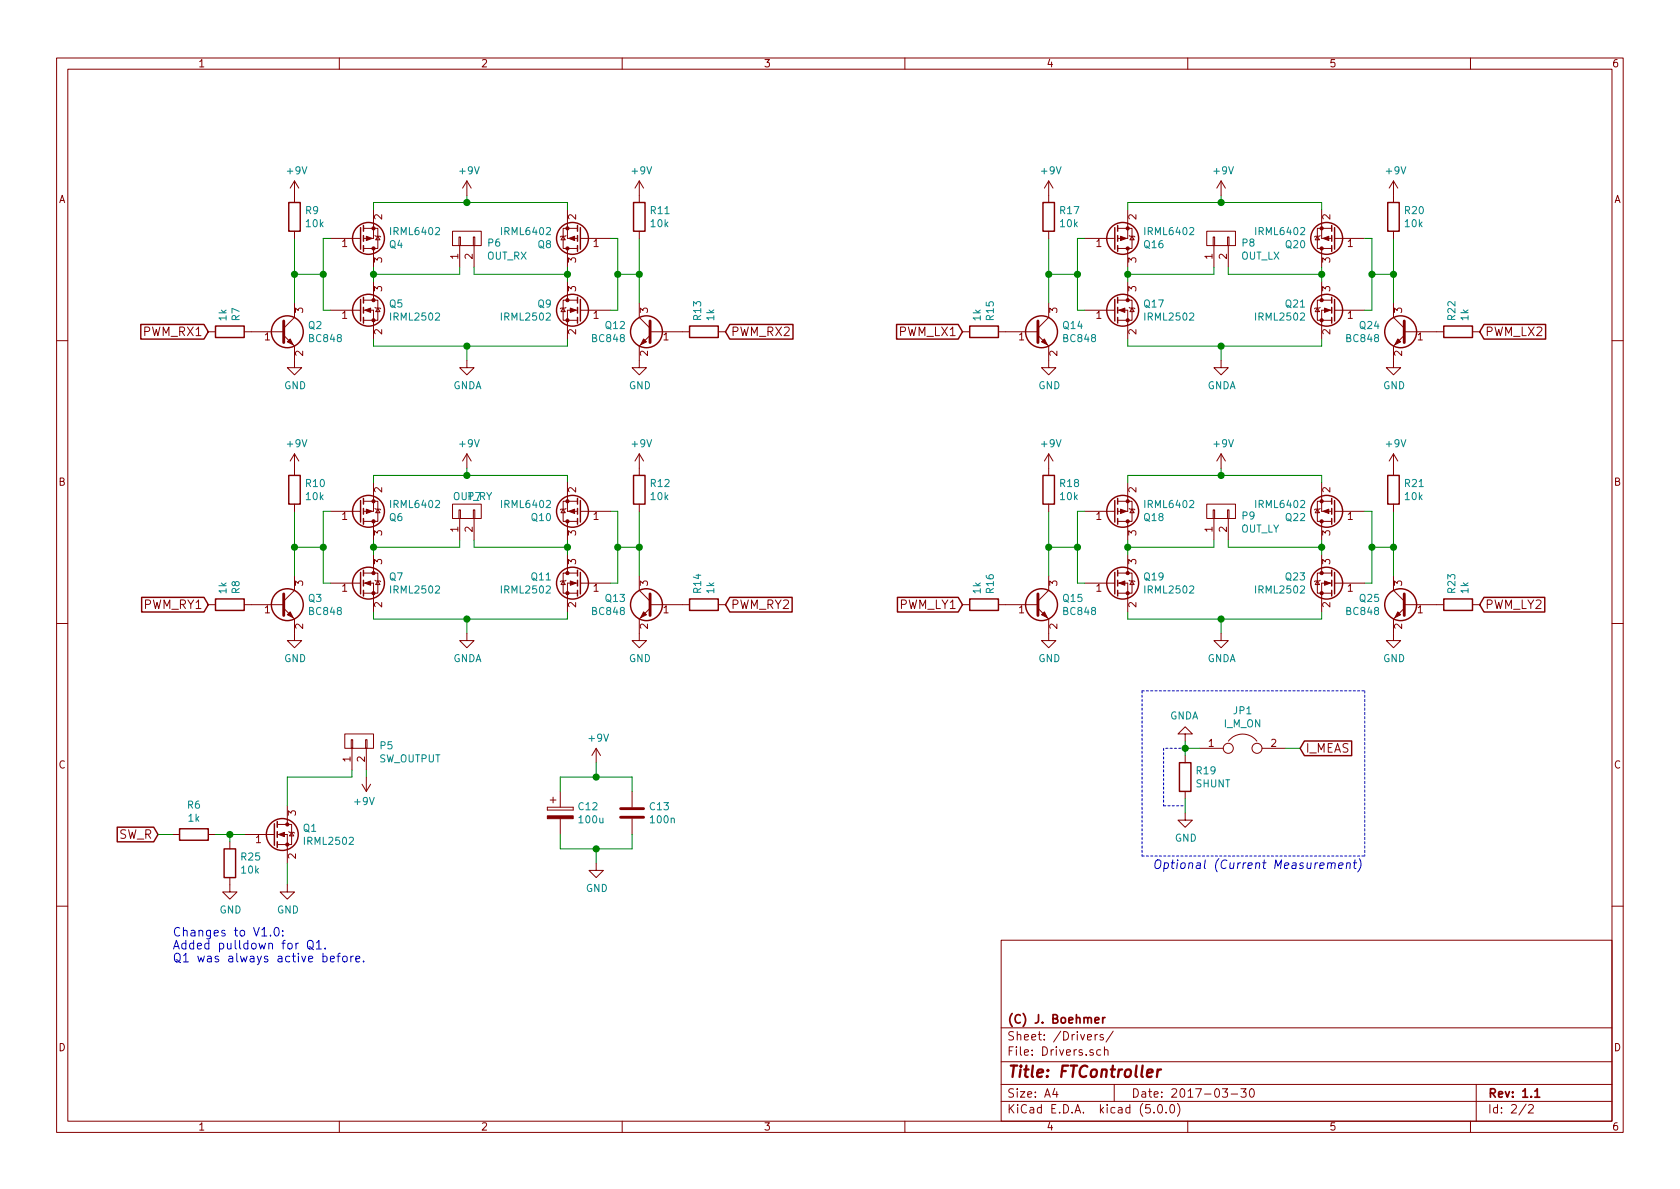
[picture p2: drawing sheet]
<svg xmlns="http://www.w3.org/2000/svg" width="297mm" height="210mm" viewBox="0 0 297 210" stroke-linecap="round" stroke-linejoin="round" font-family="sans-serif">
<g fill="none" stroke="#840000" stroke-width=".18">
<path d="M10 10.3h277v189.9h-277zM12 12.2h273v186.1h-273zM60 10.3v1.9M110 10.3v1.9M160 10.3v1.9M210 10.3v1.9M260 10.3v1.9M52.1 32v3.8M52.1 32l-.8 1.3M52.1 32l.7 1.3M66 37.1v5.1h-1.7M82.5 32v2.5"/>
<path d="M82.5 32l-.7 1.3M82.5 32l.8 1.3M100.3 37.1v5.1h1.8M113 32v3.8M113 32l-.7 1.3M113 32l.8 1.3M185.4 32v3.8M185.4 32l-.7 1.3M185.4 32l.8 1.3M199.4 37.1v5.1h-1.8M215.9 32l-.8 1.3M215.9 32v2.5"/>
<path d="M215.9 32l.8 1.3M233.7 37.1v5.1h1.8M246.4 32v3.8M246.4 32l-.8 1.3M246.4 32l.7 1.3M36.8 58.7h1.3M43.2 58.7h7M50.2 59.3l1.9 1.9v3.8h1.2l-1.2 1.3-1.3-1.3h1.3M52.1 53.6v2.5l-1.9 1.9M52.1 40.9v1.3M58.4 54.9h5.1M58.4 42.2h5.1"/>
<path d="M63.6 54.9h.2M63.6 42.2h.2M64.3 40.4h2.5v3.5h-.8M64.3 54.9h1.7v5M64.3 53.1h1.7M64.3 43.9h1.7M66 53.1h.8v3.5h-2.5M66 43.9v3.3M66 49.8v3.3M66.3 54.4l.1 .1h.8l.1 .1M66.3 41.7l.1 .1h.8l.1 .1M66.8 54.5l.4 .6h-.8z"/>
<path d="M66.8 41.8l.4 .6h-.8zM80 40.9h5.1v2.5h-5.1zM81.2 41.9h.2v1.5h-.2zM81.3 43.4v3.8M83.7 41.9h.2v1.5h-.2zM83.8 43.4v3.8M99.6 41.8l.3 .6h-.7zM99.6 54.5l.3 .6h-.7zM100.1 41.7l-.2 .1h-.7l-.1 .1M100.1 54.4l-.2 .1h-.7l-.1 .1M100.3 53.1h-.7v3.5h2.5M100.3 53.1h1.8"/>
<path d="M100.3 43.9h1.8M100.3 43.9v3.3M100.3 49.8v3.3M102.1 40.4h-2.5v3.5h.7M102.1 54.9h-1.8v5M102.6 54.9h.2M102.6 42.2h.2M102.9 54.9h5M102.9 42.2h5M113 53.6v2.5l1.9 1.9M113 40.9v1.3M114.9 59.3l-1.9 1.9v3.8h1.3l-1.3 1.3-1.2-1.3h1.2"/>
<path d="M114.9 58.7h7M127 58.7h1.3M170.2 58.7h1.2M176.5 58.7h7M183.5 59.3l1.9 1.9v3.8h1.3l-1.3 1.3-1.3-1.3h1.3M185.4 53.6v2.5l-1.9 1.9M185.4 40.9v1.3M191.8 54.9h5M191.8 42.2h5M196.9 54.9h.2M196.9 42.2h.2M197.6 40.4h2.6v3.5h-.8"/>
<path d="M197.6 54.9h1.8v5M197.6 53.1h1.8M197.6 43.9h1.8M199.4 53.1h.8v3.5h-2.6M199.4 43.9v3.3M199.4 49.8v3.3M199.6 54.4l.2 .1h.7l.2 .1M199.6 41.7l.2 .1h.7l.2 .1M200.2 54.5l.3 .6h-.7zM200.2 41.8l.3 .6h-.7zM213.4 40.9h5v2.5h-5zM214.5 41.9h.3v1.5h-.3z"/>
<path d="M214.6 43.4v3.8M217 41.9h.3v1.5h-.3zM217.2 43.4v3.8M232.9 41.8l.4 .6h-.8zM232.9 54.5l.4 .6h-.8zM233.4 41.7l-.1 .1h-.8l-.1 .1M233.4 54.4l-.1 .1h-.8l-.1 .1M233.7 53.1h-.8v3.5h2.6M233.7 53.1h1.8M233.7 43.9h1.8M233.7 43.9v3.3M233.7 49.8v3.3"/>
<path d="M235.5 40.4h-2.6v3.5h.8M235.5 54.9h-1.8v5M236 54.9h.2M236 42.2h.2M236.2 54.9h5.1M236.2 42.2h5.1M246.4 53.6v2.5l1.9 1.9M246.4 40.9v1.3M248.3 59.3l-1.9 1.9v3.8h1.2l-1.2 1.3-1.3-1.3h1.3M248.3 58.7h7M260.3 58.7h1.3M10 60.2h2"/>
<path d="M82.5 63.7v1.3h1.3l-1.3 1.3-1.2-1.3h1.2M215.9 63.7v1.3h1.3l-1.3 1.3-1.3-1.3h1.3M285 60.2h2M52.1 80.3v3.8M52.1 89.1v1.3M52.1 80.3l-.8 1.2M52.1 80.3l.7 1.2M58.4 90.4h5.1M63.6 90.4h.2M64.3 88.6h2.5v3.6h-.8M64.3 92.2h1.7M66 85.3v5.1h-1.7"/>
<path d="M66 92.2v3.3M66 98v3.3M66.3 89.9l.1 .1h.8l.1 .2M66.8 90l.4 .7h-.8zM80 89.1h5.1v2.6h-5.1zM81.2 90.2h.2v1.5h-.2zM81.3 91.7v3.8M82.5 80.3l-.7 1.2M82.5 80.3v2.5M82.5 80.3l.8 1.2M83.7 90.2h.2v1.5h-.2zM83.8 91.7v3.8"/>
<path d="M99.6 90l.3 .7h-.7zM100.1 89.9l-.2 .1h-.7l-.1 .2M100.3 85.3v5.1h1.8M100.3 92.2v3.3M100.3 98v3.3M100.3 92.2h1.8M102.1 88.6h-2.5v3.6h.7M102.6 90.4h.2M102.9 90.4h5M113 80.3v3.8M113 89.1v1.3M113 80.3l-.7 1.2"/>
<path d="M113 80.3l.8 1.2M185.4 80.3v3.8M185.4 89.1v1.3M185.4 80.3l-.7 1.2M185.4 80.3l.8 1.2M191.8 90.4h5M196.9 90.4h.2M197.6 88.6h2.6v3.6h-.8M197.6 92.2h1.8M199.4 85.3v5.1h-1.8M199.4 92.2v3.3M199.4 98v3.3"/>
<path d="M199.6 89.9l.2 .1h.7l.2 .2M200.2 90l.3 .7h-.7zM213.4 89.1h5v2.6h-5zM214.5 90.2h.3v1.5h-.3zM214.6 91.7v3.8M215.9 80.3v2.5M215.9 80.3l-.8 1.2M215.9 80.3l.8 1.2M217 90.2h.3v1.5h-.3zM217.2 91.7v3.8M232.9 90l.4 .7h-.8zM233.4 89.9l-.1 .1h-.8l-.1 .2"/>
<path d="M233.7 85.3v5.1h1.8M233.7 92.2h1.8M233.7 92.2v3.3M233.7 98v3.3M235.5 88.6h-2.6v3.6h.8M236 90.4h.2M236.2 90.4h5.1M246.4 80.3v3.8M246.4 89.1v1.3M246.4 80.3l-.8 1.2M246.4 80.3l.7 1.2M10 110.3h2"/>
<path d="M36.8 106.9h1.3M43.2 106.9h7M50.2 107.6l1.9 1.9v3.8h1.2l-1.2 1.2-1.3-1.2h1.3M52.1 101.8v2.6l-1.9 1.9M58.4 103.1h5.1M63.6 103.1h.2M64.3 103.1h1.7v5.1M64.3 101.3h1.7M66 101.3h.8v3.6h-2.5M66.3 102.6l.1 .1h.8l.1 .2M66.8 102.7l.4 .7h-.8zM82.5 112v1.3h1.3l-1.3 1.2-1.2-1.2h1.2"/>
<path d="M99.6 102.7l.3 .7h-.7zM100.1 102.6l-.2 .1h-.7l-.1 .2M100.3 101.3h-.7v3.6h2.5M100.3 101.3h1.8M102.1 103.1h-1.8v5.1M102.6 103.1h.2M102.9 103.1h5M113 101.8v2.6l1.9 1.9M114.9 107.6l-1.9 1.9v3.8h1.3l-1.3 1.2-1.2-1.2h1.2M114.9 106.9h7M127 106.9h1.3M170.2 106.9h1.2"/>
<path d="M176.5 106.9h7M183.5 107.6l1.9 1.9v3.8h1.3l-1.3 1.2-1.3-1.2h1.3M185.4 101.8v2.6l-1.9 1.9M191.8 103.1h5M196.9 103.1h.2M197.6 103.1h1.8v5.1M197.6 101.3h1.8M199.4 101.3h.8v3.6h-2.6M199.6 102.6l.2 .1h.7l.2 .2M200.2 102.7l.3 .7h-.7zM215.9 112v1.3h1.3l-1.3 1.2-1.3-1.2h1.3M232.9 102.7l.4 .7h-.8z"/>
<path d="M233.4 102.6l-.1 .1h-.8l-.1 .2M233.7 101.3h-.8v3.6h2.6M233.7 101.3h1.8M235.5 103.1h-1.8v5.1M236 103.1h.2M236.2 103.1h5.1M246.4 101.8v2.6l1.9 1.9M248.3 107.6l-1.9 1.9v3.8h1.2l-1.2 1.2-1.3-1.2h1.3M248.3 106.9h7M260.3 106.9h1.3M285 110.3h2M61 129.8h5v2.5h-5z"/>
<path d="M62.1 130.8h.3v1.5h-.3zM62.2 132.3v3.8M64 138.7l.8 1.2M64.6 130.8h.3v1.5h-.3zM64.8 132.3v3.8M64.8 137.4v2.5M65.5 138.7l-.7 1.2M99.1 139.9v2.8M105.4 132.3l-.8 1.3M105.4 132.3v2.6M105.4 132.3l.8 1.3M111.8 139.9v2.8"/>
<path d="M209.5 129.8h1.3l-1.3-1.3-1.2 1.3h1.2v1.3M209.5 133.6v1.3M209.5 139.9v1.3M212.1 132.3h4.2M217.2 131.1a3.2 3.2 0 0 1 5 0M223.1 132.3h4.2M30.5 147.6h1.2M36.8 147.6h1.3M40.6 155.2v2.5h1.3l-1.3 1.3-1.2-1.3h1.2M40.6 148.8v1.3M43.2 147.6h5.1M48.3 147.6h.2"/>
<path d="M49 147.6h1.8v5M49 145.8h1.8M50.8 145.8h.8v3.5h-2.6M50.8 156.5v1.2h1.3l-1.3 1.3-1.3-1.3h1.3M50.8 142.5v3.3M51.1 147.1l.1 .1h.7l.2 .1M51.6 147.2l.3 .6h-.7zM96.8 142.7v.6zM96.8 143.3h4.5zM96.8 142.7h4.5zM97.3 141.5h1M97.8 141v1"/>
<path d="M99.1 144.8v2.8M101.3 142.7v.6zM105.4 152.6v1.3h1.3l-1.3 1.3-1.3-1.3h1.3M111.8 144.8v2.8M209.5 143.8v1.2h1.3l-1.3 1.3-1.2-1.3h1.2M10 160.2h2M177 166.3h108v32h-108zM285 160.2h2M60 198.3v1.9M110 198.3v1.9M160 198.3v1.9M177 194.8h108"/>
<path d="M177 191.8h108M177 187.8h108M177 181.8h108M186.5 192.5l-.4 1h1M186.8 193v1M193.6 182.9v1M194.1 182.9l-.5 .3M194.6 185.7l-.4-.1-.3 .3 .1 .6 .2 .1 .4-.1M195 183l-.3-.1-.2 .2 .1 .3 .4 .1v.3h-.5M195.3 185.7a.37 .37 0 0 1 .6 .1v.8M195.3 185.1v1.5M196.8 182.3l-1.2 2"/>
<path d="M197 191.8v3M204 196.7v.1M204.8 195.5l.4-.2a.94 .94 0 0 1 0 1.5 .79 .79 0 0 1-.4-1.3zM206.2 196.7v.1M207 195.4l.3-.1a.94 .94 0 0 1 0 1.5 .82 .82 0 0 1-.3-1.4zM208.2 195.1a1.71 1.71 0 0 1 0 2.3M210 198.3v1.9M216.1 192.5h.9l-.4 .6 .4 .1v.7l-.2 .1-.7-.1M217.7 193.5h1.1M219.4 192.5h.9l-.5 .6 .5 .1v.7l-.3 .1-.6-.1M221.1 192.6l.2-.1a.8 .8 0 0 1 .5 .8 .8 .8 0 0 1-.5 .7 1 1 0 0 1-.2-1.4zM260 198.3v1.9"/>
<path d="M261 191.8v6.5M269.8 195.2l-1.2 2M270.3 195.5l.2-.2h.3l.3 .5-.9 1h.9"/>
<circle cx="217.2" cy="132.3" r=".89"/>
<circle cx="222.2" cy="132.3" r=".89"/>
</g>
<path d="M195 179.9v1M195.4 179.9l-.4 .2v.1M193.6 180.4l.7-.1-.1-.3-.4-.1-.2 .2 .1 .7h.5M271.4 193l.4-.5v1.5M271.4 194h.8" fill="none" stroke="#840000" stroke-width=".3"/>
<path d="M202.8 189.8l1-.2-.1-.4h-.7l-.2 1 .2 .2 .6-.1M204.7 189.1l-.2 1.3M205.3 189.1a.54 .54 0 0 0-.6 .4" fill="none" stroke="#840000" stroke-width=".41"/>
<g fill="none" stroke="#840000" stroke-width=".25">
<path d="M51.1 35.8h2v5.1h-2zM64.3 39.9v1M102.1 39.9v1M112 35.8h2v5.1h-2zM184.4 35.8h2v5.1h-2zM197.6 39.9v1M235.5 39.9v1M245.4 35.8h2v5.1h-2zM24.9 57.4h11.2l.7 1.3-.7 1.3h-11.2zM38.1 57.7h5.1v2h-5.1zM63.8 53v3.8M63.8 40.3v3.8"/>
<path d="M64.3 41.7v1M64.3 43.4v1M64.3 52.6v1M64.3 54.4v1M64.3 56.1v1M102.1 41.7v1M102.1 43.4v1M102.1 52.6v1M102.1 54.4v1M102.1 56.1v1M102.6 40.3v3.8M102.6 53v3.8"/>
<path d="M121.9 57.7h5.1v2h-5.1zM129 57.4h11.2v2.6h-11.2l-.7-1.3zM158.5 57.4h10.9l.8 1.3-.8 1.3h-10.9zM171.4 57.7h5.1v2h-5.1zM197.1 53v3.8M197.1 40.3v3.8M197.6 41.7v1M197.6 43.4v1M197.6 52.6v1M197.6 54.4v1M197.6 56.1v1M235.5 41.7v1"/>
<path d="M235.5 43.4v1M235.5 52.6v1M235.5 54.4v1M235.5 56.1v1M236 40.3v3.8M236 53v3.8M255.3 57.7h5v2h-5zM262.4 57.4h10.9v2.6h-10.9l-.8-1.3zM51.1 84.1h2v5h-2zM63.8 88.5v3.8M64.3 88.1v1M64.3 89.9v1"/>
<path d="M64.3 91.7v1M102.1 88.1v1M102.1 89.9v1M102.1 91.7v1M102.6 88.5v3.8M112 84.1h2v5h-2zM184.4 84.1h2v5h-2zM197.1 88.5v3.8M197.6 88.1v1M197.6 89.9v1M197.6 91.7v1M235.5 88.1v1"/>
<path d="M235.5 89.9v1M235.5 91.7v1M236 88.5v3.8M245.4 84.1h2v5h-2zM25 105.6h11.1l.7 1.3-.7 1.3h-11.1zM38.1 105.9h5.1v2h-5.1zM63.8 101.2v3.8M64.3 100.8v1M64.3 102.6v1M64.3 104.4v1M102.1 100.8v1M102.1 102.6v1"/>
<path d="M102.1 104.4v1M102.6 101.2v3.8M121.9 105.9h5.1v2h-5.1zM129 105.6h11.1v2.6h-11.1l-.7-1.3zM158.7 105.6h10.7l.8 1.3-.8 1.3h-10.7zM171.4 105.9h5.1v2h-5.1zM197.1 101.2v3.8M197.6 100.8v1M197.6 102.6v1M197.6 104.4v1M235.5 100.8v1M235.5 102.6v1"/>
<path d="M235.5 104.4v1M236 101.2v3.8M255.3 105.9h5v2h-5zM262.4 105.6h10.7v2.6h-10.7l-.8-1.3zM208.5 134.9h2.1v5h-2.1zM230.6 131h8.4v2.6h-8.4l-.7-1.3zM20.7 146.3h6.5l.7 1.3-.7 1.3h-6.5zM31.7 146.6h5.1v2h-5.1zM39.6 150.1h2.1v5.1h-2.1zM48.5 145.7v3.8M49 145.3v1M49 147.1v1"/>
<path d="M49 148.8v1.1"/>
<circle cx="50.8" cy="58.7" r="2.82"/>
<circle cx="65.2" cy="54.9" r="2.82"/>
<circle cx="65.2" cy="42.2" r="2.82"/>
<circle cx="101.2" cy="42.2" r="2.82"/>
<circle cx="101.2" cy="54.9" r="2.82"/>
<circle cx="114.3" cy="58.7" r="2.82"/>
<circle cx="184.1" cy="58.7" r="2.82"/>
<circle cx="198.5" cy="54.9" r="2.82"/>
<circle cx="198.5" cy="42.2" r="2.82"/>
<circle cx="234.6" cy="42.2" r="2.82"/>
<circle cx="234.6" cy="54.9" r="2.82"/>
<circle cx="247.6" cy="58.7" r="2.82"/>
<circle cx="65.2" cy="90.4" r="2.82"/>
<circle cx="101.2" cy="90.4" r="2.82"/>
<circle cx="198.5" cy="90.4" r="2.82"/>
<circle cx="234.6" cy="90.4" r="2.82"/>
<circle cx="50.8" cy="106.9" r="2.82"/>
<circle cx="65.2" cy="103.1" r="2.82"/>
<circle cx="101.2" cy="103.1" r="2.82"/>
<circle cx="114.3" cy="106.9" r="2.82"/>
<circle cx="184.1" cy="106.9" r="2.82"/>
<circle cx="198.5" cy="103.1" r="2.82"/>
<circle cx="234.6" cy="103.1" r="2.82"/>
<circle cx="247.6" cy="106.9" r="2.82"/>
<circle cx="49.9" cy="147.6" r="2.82"/>
</g>
<g fill="#840000" stroke="#840000" stroke-width=".18">
<path d="M64.5 54.9l1-.4v.7z"/>
<path d="M64.8 41.8l1 .4-1 .3z"/>
<path d="M100.6 42.2l1-.4v.7z"/>
<path d="M100.8 54.5l1.1 .4-1.1 .3z"/>
<path d="M113.8 59.9l.5 .5-1 .6z"/>
<path d="M51.3 59.9l.5 1.1-1-.6z"/>
<path d="M64.5 103.1l1-.4v.8z"/>
<path d="M64.8 90l1 .4-1 .4z"/>
<path d="M100.8 102.7l1.1 .4-1.1 .4z"/>
<path d="M113.8 108.2l.5 .5-1 .5z"/>
<path d="M50.8 108.7l.5-.5 .5 1z"/>
<path d="M197.9 54.9l1-.4v.7z"/>
<path d="M198.1 41.8l1 .4-1 .3z"/>
<path d="M233.9 42.2l1-.4v.7z"/>
<path d="M234.2 54.5l1 .4-1 .3z"/>
<path d="M247.1 59.9l.5 .5-1 .6z"/>
<path d="M184.7 59.9l.5 1.1-1.1-.6z"/>
<path d="M197.9 103.1l1-.4v.8z"/>
<path d="M198.1 90l1 .4-1 .4z"/>
<path d="M233.9 90.4l1-.4v.8z"/>
<path d="M234.2 102.7l1 .4-1 .4z"/>
<path d="M247.1 108.2l.5 .5-1 .5z"/>
<path d="M184.1 108.7l.6-.5 .5 1z"/>
<path d="M49.3 147.6l1-.4v.7z"/>
<path d="M100.6 90.4l1-.4v.8z"/>
<path d="M96.8 144.3h4.5v.5h-4.5z"/>
<circle cx="66" cy="56.6" r=".28"/>
<circle cx="66" cy="53.1" r=".28"/>
<circle cx="66" cy="40.4" r=".28"/>
<circle cx="66" cy="43.9" r=".28"/>
<circle cx="100.3" cy="40.4" r=".28"/>
<circle cx="100.3" cy="43.9" r=".28"/>
<circle cx="100.3" cy="56.6" r=".28"/>
<circle cx="100.3" cy="53.1" r=".28"/>
<circle cx="66" cy="104.9" r=".28"/>
<circle cx="66" cy="101.3" r=".28"/>
<circle cx="66" cy="88.6" r=".28"/>
<circle cx="66" cy="92.2" r=".28"/>
<circle cx="100.3" cy="104.9" r=".28"/>
<circle cx="100.3" cy="101.3" r=".28"/>
<circle cx="199.4" cy="56.6" r=".28"/>
<circle cx="199.4" cy="53.1" r=".28"/>
<circle cx="199.4" cy="40.4" r=".28"/>
<circle cx="199.4" cy="43.9" r=".28"/>
<circle cx="233.7" cy="40.4" r=".28"/>
<circle cx="233.7" cy="43.9" r=".28"/>
<circle cx="233.7" cy="56.6" r=".28"/>
<circle cx="233.7" cy="53.1" r=".28"/>
<circle cx="199.4" cy="104.9" r=".28"/>
<circle cx="199.4" cy="101.3" r=".28"/>
<circle cx="199.4" cy="88.6" r=".28"/>
<circle cx="199.4" cy="92.2" r=".28"/>
<circle cx="233.7" cy="88.6" r=".28"/>
<circle cx="233.7" cy="92.2" r=".28"/>
<circle cx="233.7" cy="104.9" r=".28"/>
<circle cx="233.7" cy="101.3" r=".28"/>
<circle cx="50.8" cy="149.3" r=".28"/>
<circle cx="50.8" cy="145.8" r=".28"/>
<circle cx="100.3" cy="88.6" r=".28"/>
<circle cx="100.3" cy="92.2" r=".28"/>
</g>
<g fill="none" stroke="#008400" stroke-width=".18">
<path d="M66 37.1v-1.3h34.3v1.3M82.5 34.5v1.3M199.4 37.1v-1.3h34.3v1.3M215.9 34.5v1.3M52.1 48.5h5M52.1 42.2v11.4M58.4 42.2h-1.3v12.7h1.3M66 47.2v2.6M66 59.9v1.3h34.3v-1.3M81.3 47.2v1.3h-15.3M83.8 47.2v1.3h16.5M100.3 47.2v2.6"/>
<path d="M107.9 42.2h1.3v12.7h-1.3M109.2 48.5h3.8M113 42.2v11.4M185.4 48.5h5.1M185.4 42.2v11.4M191.8 42.2h-1.3v12.7h1.3M199.4 59.9v1.3h34.3v-1.3M199.4 47.2v2.6M214.6 47.2v1.3h-15.2M217.2 47.2v1.3h16.5M233.7 47.2v2.6M241.3 42.2h1.3v12.7h-1.3"/>
<path d="M242.6 48.5h3.8M246.4 42.2v11.4M82.5 61.2v2.5M215.9 61.2v2.5M52.1 90.4v11.4M52.1 96.8h5M58.4 90.4h-1.3v12.7h1.3M66 85.3v-1.2h34.3v1.2M66 95.5v2.5M81.3 95.5v1.3h-15.3M82.5 82.8v1.3M83.8 95.5v1.3h16.5"/>
<path d="M100.3 95.5v2.5M107.9 90.4h1.3v12.7h-1.3M109.2 96.8h3.8M113 90.4v11.4M185.4 96.8h5.1M185.4 90.4v11.4M191.8 90.4h-1.3v12.7h1.3M199.4 85.3v-1.2h34.3v1.2M199.4 95.5v2.5M214.6 95.5v1.3h-15.2M215.9 82.8v1.3M217.2 95.5v1.3h16.5"/>
<path d="M233.7 95.5v2.5M241.3 90.4h1.3v12.7h-1.3M242.6 96.8h3.8M246.4 90.4v11.4M66 108.2v1.3h34.3v-1.3M82.5 109.5v2.5M199.4 108.2v1.3h34.3v-1.3M215.9 109.5v2.5M62.2 136.1v1.3h-11.4v5.1M64.8 136.1v1.3M99.1 139.9v-2.5h12.7v2.5M105.4 134.9v2.5"/>
<path d="M209.5 131.1v2.5M209.5 132.3h2.6M227.3 132.3h2.6M27.9 147.6h2.6M38.1 147.6h5.1M40.6 147.6v1.2M50.8 152.6v3.9M99.1 147.6v2.5h12.7v-2.5M105.4 150.1v2.5M209.5 141.2v2.6"/>
</g>
<g fill="#008400" stroke="#008400" stroke-width=".25">
<circle cx="66" cy="48.5" r=".51"/>
<circle cx="100.3" cy="48.5" r=".51"/>
<circle cx="82.6" cy="35.8" r=".51"/>
<circle cx="82.6" cy="61.2" r=".51"/>
<circle cx="57.2" cy="48.5" r=".51"/>
<circle cx="109.2" cy="48.5" r=".51"/>
<circle cx="113" cy="48.5" r=".51"/>
<circle cx="52.1" cy="48.5" r=".51"/>
<circle cx="66" cy="96.8" r=".51"/>
<circle cx="100.3" cy="96.8" r=".51"/>
<circle cx="82.6" cy="84.1" r=".51"/>
<circle cx="82.6" cy="109.5" r=".51"/>
<circle cx="57.2" cy="96.8" r=".51"/>
<circle cx="109.2" cy="96.8" r=".51"/>
<circle cx="113" cy="96.8" r=".51"/>
<circle cx="52.1" cy="96.8" r=".51"/>
<circle cx="199.4" cy="48.5" r=".51"/>
<circle cx="233.7" cy="48.5" r=".51"/>
<circle cx="215.9" cy="35.8" r=".51"/>
<circle cx="215.9" cy="61.2" r=".51"/>
<circle cx="190.5" cy="48.5" r=".51"/>
<circle cx="242.6" cy="48.5" r=".51"/>
<circle cx="246.4" cy="48.5" r=".51"/>
<circle cx="185.4" cy="48.5" r=".51"/>
<circle cx="199.4" cy="96.8" r=".51"/>
<circle cx="233.7" cy="96.8" r=".51"/>
<circle cx="215.9" cy="84.1" r=".51"/>
<circle cx="215.9" cy="109.5" r=".51"/>
<circle cx="190.5" cy="96.8" r=".51"/>
<circle cx="242.6" cy="96.8" r=".51"/>
<circle cx="246.4" cy="96.8" r=".51"/>
<circle cx="185.4" cy="96.8" r=".51"/>
<circle cx="209.6" cy="132.3" r=".51"/>
<circle cx="105.4" cy="150.1" r=".51"/>
<circle cx="105.4" cy="137.4" r=".51"/>
<circle cx="40.6" cy="147.6" r=".51"/>
</g>
<path d="M50.2 56.8v3.8M114.9 56.8v3.8M183.5 56.8v3.8M248.3 56.8v3.8M50.2 105v3.8M114.9 105v3.8M183.5 105v3.8M248.3 105v3.8M109.7 144.5h4.1M109.7 143h4.1" fill="none" stroke="#840000" stroke-width=".51"/>
<path d="M201.9 122.2v29.2M201.9 122.2h39.4M205.7 132.3v10.2M209.5 132.3h-3.8M241.3 122.2v29.2M201.9 151.4h39.4M205.7 142.5h3.8" fill="none" stroke="#0000c2" stroke-width=".18" stroke-dasharray=".4 .4"/>
<g fill="none" stroke="#0000c2" stroke-width=".18">
<path d="M204.4 152.3a.54 .54 0 0 1 .8 0 1.12 1.12 0 0 1-.4 1.3l-.5-.1a1.18 1.18 0 0 1 .1-1.2zM205.9 152.6h.4l.3 .1-.1 .7a.48 .48 0 0 1-.7 .1M205.9 152.6l-.2 1.5M207.1 152.6h.6M207.4 152.1l-.2 1.3 .3 .2M208.2 152.6l-.1 1M208.2 152.1v.1l.1-.1h-.1v.1M240.3 151.8a1.81 1.81 0 0 1-.2 2.4M47.8 165.4v.1M48.6 164.1l.2-.1a.82 .82 0 0 1 .6 .6 .82 .82 0 0 1-.3 .8l-.1 .1a.84 .84 0 0 1-.4-1.4zM50 165.4v.1M50 164.6v.1"/>
<path d="M54.6 166.4a.54 .54 0 0 1 .7 .1 1.01 1.01 0 0 1-.3 1.3 .5 .5 0 0 1-.6-.5v-.5zM54.6 167.4l.3 .1 .5 .4M56 166.7l.4-.4v1.5M56 167.8h.8M57.5 167.7v.1M58.4 169.6l.7-.2v-.2l-.5-.1-.2 .2 .1 .7h.6M59.6 169.1h.5M60.1 168.6l-.3 .2v1.3M60.7 169.2l.2-.1 .4 .1 .1 .6-.2 .2-.3 .1-.2-.2zM62 169.1v1M62.5 169.1l-.3 .1-.2 .2M62.9 169.6l.7-.2v-.2l-.5-.1-.2 .2 .1 .7h.6"/>
<path d="M64.3 169.9v.2"/>
</g>
<text font-size="2.8" fill="#840000" x="178" y="190.5">Title: FTController</text>
<g font-size="2.1" fill="#840000">
<text x="25.4" y="59.4">PWM_RX1</text>
<text x="129.2" y="59.4">PWM_RX2</text>
<text x="159" y="59.4">PWM_LX1</text>
<text x="262.5" y="59.4">PWM_LX2</text>
<text x="25.4" y="107.7">PWM_RY1</text>
<text x="129.2" y="107.7">PWM_RY2</text>
<text x="159" y="107.7">PWM_LY1</text>
<text x="262.5" y="107.7">PWM_LY2</text>
<text x="230.8" y="133.1">I_MEAS</text>
<text x="20.9" y="148.3">SW_R</text>
<text x="178" y="184">Sheet: /Drivers/</text>
<text x="178" y="181">(C) J. Boehmer</text>
<text x="178" y="186.7">File: Drivers.sch</text>
<text x="178" y="196.9">KiCad E.D.A. kicad (5.0.0)</text>
<text x="178" y="194.1">Size: A4</text>
<text x="200" y="194.1">Date: 2017-03-30</text>
<text x="263" y="194.1">Rev: 1.1</text>
<text x="263" y="196.9">Id: 2/2</text>
</g>
<g font-size="2.1" fill="#0000c2">
<text x="208.8" y="153.7">Optional (Current Measurement)</text>
<text x="30.5" y="165.6">Changes to V1.0:</text>
<text x="30.5" y="167.9">Added pulldown for Q1.</text>
<text x="30.5" y="170.2">Q1 was always active before.</text>
</g>
<g font-size="1.8" fill="#840000">
<text x="35" y="11.9">1</text>
<text x="85" y="11.9">2</text>
<text x="135" y="11.9">3</text>
<text x="185" y="11.9">4</text>
<text x="235" y="11.9">5</text>
<text x="285" y="11.9">6</text>
<text x="10.4" y="35.9">A</text>
<text x="285.4" y="35.9">A</text>
<text x="67.6" y="38.8" transform="rotate(-90 67.6 38.8)">2</text>
<text x="101.9" y="38.8" transform="rotate(-90 101.9 38.8)">2</text>
<text x="200.9" y="38.8" transform="rotate(-90 200.9 38.8)">2</text>
<text x="235.2" y="38.8" transform="rotate(-90 235.2 38.8)">2</text>
<text x="60.5" y="43.7">1</text>
<text x="67.6" y="46.5" transform="rotate(-90 67.6 46.5)">3</text>
<text x="81" y="45.8" transform="rotate(-90 81 45.8)">1</text>
<text x="83.6" y="45.8" transform="rotate(-90 83.6 45.8)">2</text>
<text x="101.9" y="46.5" transform="rotate(-90 101.9 46.5)">3</text>
<text x="104.9" y="43.7">1</text>
<text x="193.8" y="43.7">1</text>
<text x="200.9" y="46.5" transform="rotate(-90 200.9 46.5)">3</text>
<text x="214.4" y="45.8" transform="rotate(-90 214.4 45.8)">1</text>
<text x="216.9" y="45.8" transform="rotate(-90 216.9 45.8)">2</text>
<text x="235.2" y="46.5" transform="rotate(-90 235.2 46.5)">3</text>
<text x="238.3" y="43.7">1</text>
<text x="67.6" y="51.5" transform="rotate(-90 67.6 51.5)">3</text>
<text x="101.9" y="51.5" transform="rotate(-90 101.9 51.5)">3</text>
<text x="200.9" y="51.5" transform="rotate(-90 200.9 51.5)">3</text>
<text x="235.2" y="51.5" transform="rotate(-90 235.2 51.5)">3</text>
<text x="53.6" y="55.3" transform="rotate(-90 53.6 55.3)">3</text>
<text x="60.5" y="56.4">1</text>
<text x="67.6" y="59.2" transform="rotate(-90 67.6 59.2)">2</text>
<text x="101.9" y="59.2" transform="rotate(-90 101.9 59.2)">2</text>
<text x="104.9" y="56.4">1</text>
<text x="114.6" y="55.3" transform="rotate(-90 114.6 55.3)">3</text>
<text x="186.9" y="55.3" transform="rotate(-90 186.9 55.3)">3</text>
<text x="193.8" y="56.4">1</text>
<text x="200.9" y="59.2" transform="rotate(-90 200.9 59.2)">2</text>
<text x="235.2" y="59.2" transform="rotate(-90 235.2 59.2)">2</text>
<text x="238.3" y="56.4">1</text>
<text x="247.9" y="55.3" transform="rotate(-90 247.9 55.3)">3</text>
<text x="46.8" y="60.2">1</text>
<text x="53.6" y="63" transform="rotate(-90 53.6 63)">2</text>
<text x="114.6" y="63" transform="rotate(-90 114.6 63)">2</text>
<text x="117.3" y="60.2">1</text>
<text x="180.2" y="60.2">1</text>
<text x="186.9" y="63" transform="rotate(-90 186.9 63)">2</text>
<text x="247.9" y="63" transform="rotate(-90 247.9 63)">2</text>
<text x="250.6" y="60.2">1</text>
<text x="10.4" y="85.9">B</text>
<text x="67.6" y="87.1" transform="rotate(-90 67.6 87.1)">2</text>
<text x="101.9" y="87.1" transform="rotate(-90 101.9 87.1)">2</text>
<text x="200.9" y="87.1" transform="rotate(-90 200.9 87.1)">2</text>
<text x="235.2" y="87.1" transform="rotate(-90 235.2 87.1)">2</text>
<text x="285.4" y="85.9">B</text>
<text x="60.5" y="91.9">1</text>
<text x="67.6" y="94.7" transform="rotate(-90 67.6 94.7)">3</text>
<text x="81" y="94.1" transform="rotate(-90 81 94.1)">1</text>
<text x="83.6" y="94.1" transform="rotate(-90 83.6 94.1)">2</text>
<text x="101.9" y="94.7" transform="rotate(-90 101.9 94.7)">3</text>
<text x="104.9" y="91.9">1</text>
<text x="193.8" y="91.9">1</text>
<text x="200.9" y="94.7" transform="rotate(-90 200.9 94.7)">3</text>
<text x="214.4" y="94.1" transform="rotate(-90 214.4 94.1)">1</text>
<text x="216.9" y="94.1" transform="rotate(-90 216.9 94.1)">2</text>
<text x="235.2" y="94.7" transform="rotate(-90 235.2 94.7)">3</text>
<text x="238.3" y="91.9">1</text>
<text x="67.6" y="99.8" transform="rotate(-90 67.6 99.8)">3</text>
<text x="101.9" y="99.8" transform="rotate(-90 101.9 99.8)">3</text>
<text x="200.9" y="99.8" transform="rotate(-90 200.9 99.8)">3</text>
<text x="235.2" y="99.8" transform="rotate(-90 235.2 99.8)">3</text>
<text x="53.6" y="103.6" transform="rotate(-90 53.6 103.6)">3</text>
<text x="60.5" y="104.6">1</text>
<text x="67.6" y="107.4" transform="rotate(-90 67.6 107.4)">2</text>
<text x="101.9" y="107.4" transform="rotate(-90 101.9 107.4)">2</text>
<text x="104.9" y="104.6">1</text>
<text x="114.6" y="103.6" transform="rotate(-90 114.6 103.6)">3</text>
<text x="186.9" y="103.6" transform="rotate(-90 186.9 103.6)">3</text>
<text x="193.8" y="104.6">1</text>
<text x="200.9" y="107.4" transform="rotate(-90 200.9 107.4)">2</text>
<text x="235.2" y="107.4" transform="rotate(-90 235.2 107.4)">2</text>
<text x="238.3" y="104.6">1</text>
<text x="247.9" y="103.6" transform="rotate(-90 247.9 103.6)">3</text>
<text x="46.8" y="108.5">1</text>
<text x="53.6" y="111.2" transform="rotate(-90 53.6 111.2)">2</text>
<text x="114.6" y="111.2" transform="rotate(-90 114.6 111.2)">2</text>
<text x="117.3" y="108.5">1</text>
<text x="180.2" y="108.5">1</text>
<text x="186.9" y="111.2" transform="rotate(-90 186.9 111.2)">2</text>
<text x="247.9" y="111.2" transform="rotate(-90 247.9 111.2)">2</text>
<text x="250.6" y="108.5">1</text>
<text x="10.4" y="135.9">C</text>
<text x="62" y="134.7" transform="rotate(-90 62 134.7)">1</text>
<text x="64.5" y="134.7" transform="rotate(-90 64.5 134.7)">2</text>
<text x="213.7" y="132.1">1</text>
<text x="224.7" y="132.1">2</text>
<text x="285.4" y="135.9">C</text>
<text x="45.2" y="149.1">1</text>
<text x="52.3" y="144.2" transform="rotate(-90 52.3 144.2)">3</text>
<text x="52.3" y="151.9" transform="rotate(-90 52.3 151.9)">2</text>
<text x="10.4" y="185.9">D</text>
<text x="285.4" y="185.9">D</text>
<text x="35" y="199.9">1</text>
<text x="85" y="199.9">2</text>
<text x="135" y="199.9">3</text>
<text x="185" y="199.9">4</text>
<text x="235" y="199.9">5</text>
<text x="285" y="199.9">6</text>
</g>
<g font-size="1.8" fill="#008484">
<text x="50.9" y="30.8">+9V</text>
<text x="81.3" y="30.8">+9V</text>
<text x="111.8" y="30.8">+9V</text>
<text x="184.2" y="30.8">+9V</text>
<text x="214.7" y="30.8">+9V</text>
<text x="245.2" y="30.8">+9V</text>
<text x="54.1" y="37.9">R9</text>
<text x="54.2" y="40.2">10k</text>
<text x="69.3" y="41.6">IRML6402</text>
<text x="88.9" y="41.6">IRML6402</text>
<text x="115.1" y="37.9">R11</text>
<text x="115.1" y="40.2">10k</text>
<text x="187.5" y="37.9">R17</text>
<text x="187.5" y="40.2">10k</text>
<text x="202.6" y="41.6">IRML6402</text>
<text x="222.2" y="41.6">IRML6402</text>
<text x="248.4" y="37.9">R20</text>
<text x="248.5" y="40.2">10k</text>
<text x="68.9" y="43.9">Q4</text>
<text x="86.1" y="45.9">OUT_RX</text>
<text x="86.3" y="43.6">P6</text>
<text x="95.1" y="43.9">Q8</text>
<text x="202.3" y="43.9">Q16</text>
<text x="219.4" y="45.9">OUT_LX</text>
<text x="219.7" y="43.6">P8</text>
<text x="227.4" y="43.9">Q20</text>
<text x="40.1" y="56.7" transform="rotate(-90 40.1 56.7)">1k</text>
<text x="42.4" y="56.7" transform="rotate(-90 42.4 56.7)">R7</text>
<text x="54.6" y="58.2">Q2</text>
<text x="68.9" y="54.4">Q5</text>
<text x="69.3" y="56.7">IRML2502</text>
<text x="88.8" y="56.7">IRML2502</text>
<text x="95.1" y="54.4">Q9</text>
<text x="107.1" y="58.2">Q12</text>
<text x="124" y="56.6" transform="rotate(-90 124 56.6)">R13</text>
<text x="126.3" y="56.7" transform="rotate(-90 126.3 56.7)">1k</text>
<text x="173.4" y="56.7" transform="rotate(-90 173.4 56.7)">1k</text>
<text x="175.7" y="56.6" transform="rotate(-90 175.7 56.6)">R15</text>
<text x="188" y="58.2">Q14</text>
<text x="202.3" y="54.4">Q17</text>
<text x="202.6" y="56.7">IRML2502</text>
<text x="222.2" y="56.7">IRML2502</text>
<text x="227.4" y="54.4">Q21</text>
<text x="240.5" y="58.2">Q24</text>
<text x="257.3" y="56.6" transform="rotate(-90 257.3 56.6)">R22</text>
<text x="259.6" y="56.7" transform="rotate(-90 259.6 56.7)">1k</text>
<text x="54.8" y="60.5">BC848</text>
<text x="104.8" y="60.5">BC848</text>
<text x="188.1" y="60.5">BC848</text>
<text x="238.2" y="60.5">BC848</text>
<text x="50.2" y="68.8">GND</text>
<text x="80.1" y="68.8">GNDA</text>
<text x="111.2" y="68.8">GND</text>
<text x="183.6" y="68.8">GND</text>
<text x="213.4" y="68.8">GNDA</text>
<text x="244.6" y="68.8">GND</text>
<text x="50.9" y="79.1">+9V</text>
<text x="81.3" y="79.1">+9V</text>
<text x="111.8" y="79.1">+9V</text>
<text x="184.2" y="79.1">+9V</text>
<text x="214.7" y="79.1">+9V</text>
<text x="245.2" y="79.1">+9V</text>
<text x="54.1" y="86.1">R10</text>
<text x="54.2" y="88.4">10k</text>
<text x="69.3" y="89.8">IRML6402</text>
<text x="80" y="88.4">OUT_RY</text>
<text x="82.8" y="88.4">P7</text>
<text x="88.9" y="89.8">IRML6402</text>
<text x="115.1" y="86.1">R12</text>
<text x="115.1" y="88.4">10k</text>
<text x="187.5" y="86.1">R18</text>
<text x="187.5" y="88.4">10k</text>
<text x="202.6" y="89.8">IRML6402</text>
<text x="222.2" y="89.8">IRML6402</text>
<text x="248.4" y="86.1">R21</text>
<text x="248.5" y="88.4">10k</text>
<text x="68.9" y="92.1">Q6</text>
<text x="94" y="92.1">Q10</text>
<text x="202.3" y="92.1">Q18</text>
<text x="219.4" y="94.2">OUT_LY</text>
<text x="219.7" y="91.9">P9</text>
<text x="227.4" y="92.1">Q22</text>
<text x="40.1" y="104.9" transform="rotate(-90 40.1 104.9)">1k</text>
<text x="42.4" y="105" transform="rotate(-90 42.4 105)">R8</text>
<text x="54.6" y="106.4">Q3</text>
<text x="68.9" y="102.6">Q7</text>
<text x="69.3" y="104.9">IRML2502</text>
<text x="88.8" y="104.9">IRML2502</text>
<text x="94" y="102.6">Q11</text>
<text x="107.1" y="106.4">Q13</text>
<text x="124" y="104.8" transform="rotate(-90 124 104.8)">R14</text>
<text x="126.3" y="104.9" transform="rotate(-90 126.3 104.9)">1k</text>
<text x="173.4" y="104.9" transform="rotate(-90 173.4 104.9)">1k</text>
<text x="175.7" y="104.9" transform="rotate(-90 175.7 104.9)">R16</text>
<text x="188" y="106.4">Q15</text>
<text x="202.3" y="102.6">Q19</text>
<text x="202.6" y="104.9">IRML2502</text>
<text x="222.2" y="104.9">IRML2502</text>
<text x="227.4" y="102.6">Q23</text>
<text x="240.5" y="106.4">Q25</text>
<text x="257.3" y="104.8" transform="rotate(-90 257.3 104.8)">R23</text>
<text x="259.6" y="104.9" transform="rotate(-90 259.6 104.9)">1k</text>
<text x="54.8" y="108.8">BC848</text>
<text x="104.8" y="108.8">BC848</text>
<text x="188.1" y="108.8">BC848</text>
<text x="238.2" y="108.8">BC848</text>
<text x="50.2" y="117.1">GND</text>
<text x="80.1" y="117.1">GNDA</text>
<text x="111.2" y="117.1">GND</text>
<text x="183.6" y="117.1">GND</text>
<text x="213.4" y="117.1">GNDA</text>
<text x="244.6" y="117.1">GND</text>
<text x="104.2" y="131.2">+9V</text>
<text x="206.8" y="127.2">GNDA</text>
<text x="216.4" y="128.6">I_M_ON</text>
<text x="218.1" y="126.3">JP1</text>
<text x="67" y="134.8">SW_OUTPUT</text>
<text x="67.3" y="132.5">P5</text>
<text x="211.6" y="136.9">R19</text>
<text x="33.2" y="143">R6</text>
<text x="62.8" y="142.4">+9V</text>
<text x="102.3" y="143.3">C12</text>
<text x="115" y="143.3">C13</text>
<text x="211.4" y="139.2">SHUNT</text>
<text x="33.3" y="145.3">1k</text>
<text x="53.6" y="147.1">Q1</text>
<text x="54" y="149.4">IRML2502</text>
<text x="102.5" y="145.6">100u</text>
<text x="115.1" y="145.6">100n</text>
<text x="207.7" y="148.8">GND</text>
<text x="42.7" y="152.2">R25</text>
<text x="42.7" y="154.5">10k</text>
<text x="38.8" y="161.5">GND</text>
<text x="49" y="161.5">GND</text>
<text x="103.6" y="157.7">GND</text>
</g>
</svg>
